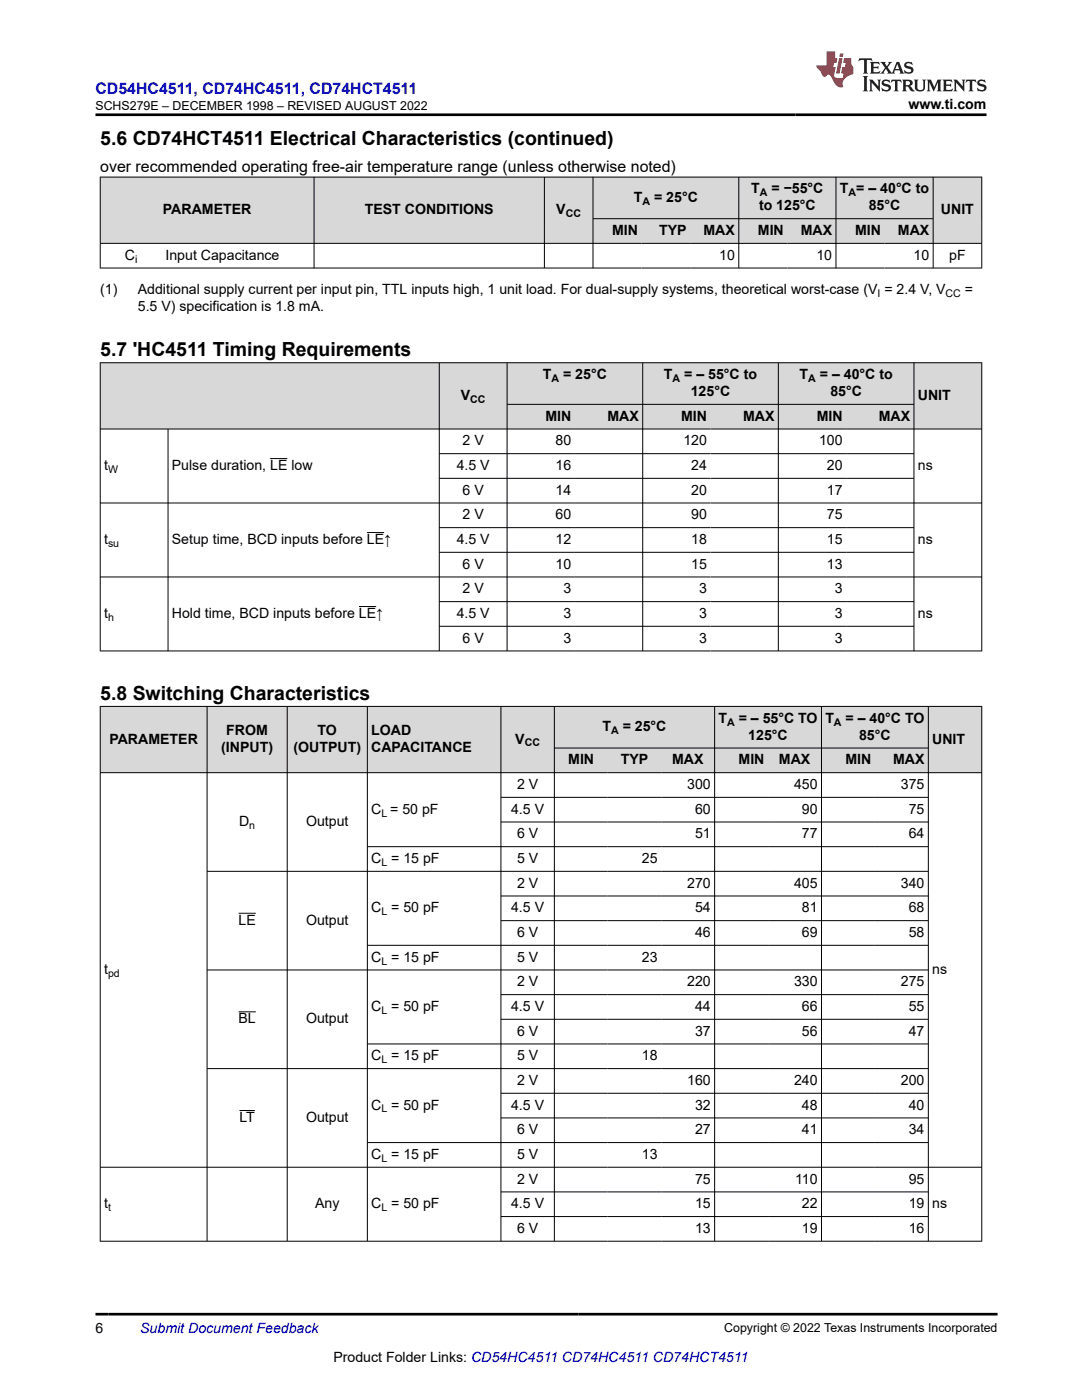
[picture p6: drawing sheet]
<svg xmlns="http://www.w3.org/2000/svg" width="216mm" height="279mm" viewBox="0 0 216 279" stroke-linecap="round" stroke-linejoin="round" font-family="sans-serif">
<g fill="#d8d8d8">
<path d="M20 35.3h175.9v8.3h-175.9z" fill-rule="evenodd"/>
<path d="M20.1 35.4h42.5v13.1h-42.5z" fill-rule="evenodd"/>
<path d="M62.7 35.4h45.9v13.1h-45.9z" fill-rule="evenodd"/>
<path d="M108.7 35.4h9.6v13.1h-9.6z" fill-rule="evenodd"/>
<path d="M118.4 35.4h29v8.2h-29z" fill-rule="evenodd"/>
<path d="M147.5 35.4h19.2v8.2h-19.2z" fill-rule="evenodd"/>
<path d="M166.9 35.4h19.2v8.2h-19.2z" fill-rule="evenodd"/>
<path d="M186.3 35.4h9.5v13.1h-9.5z" fill-rule="evenodd"/>
<path d="M118.4 43.7h9.6v4.8h-9.6z" fill-rule="evenodd"/>
<path d="M128 43.7h9.7v4.8h-9.7z" fill-rule="evenodd"/>
<path d="M137.7 43.7h9.7v4.8h-9.7z" fill-rule="evenodd"/>
<path d="M147.5 43.7h9.6v4.8h-9.6z" fill-rule="evenodd"/>
<path d="M157.1 43.7h9.6v4.8h-9.6z" fill-rule="evenodd"/>
<path d="M166.9 43.7h9.6v4.8h-9.6z" fill-rule="evenodd"/>
<path d="M176.5 43.7h9.6v4.8h-9.6z" fill-rule="evenodd"/>
</g>
<path d="M19.9 35.3h176.1M20 35.3v18.3M62.7 35.3v18.3M108.6 35.3v18.3M118.3 35.3v18.3M147.4 35.3v18.3M166.8 35.3v18.3M186.2 35.3v18.3M195.9 35.3v18.3M19.9 48.6h176.1M19.9 53.5h176.1M118.3 43.6h68" fill="none" stroke="#000" stroke-width=".2"/>
<g fill="#d8d8d8">
<path d="M20 72.4h175.9v8.3h-175.9z" fill-rule="evenodd"/>
<path d="M20.1 72.5h67.5v13.1h-67.5z" fill-rule="evenodd"/>
<path d="M87.7 72.5h13.4v13.1h-13.4z" fill-rule="evenodd"/>
<path d="M101.2 72.5h27v8.1h-27z" fill-rule="evenodd"/>
<path d="M128.3 72.5h26.9v8.1h-26.9z" fill-rule="evenodd"/>
<path d="M155.4 72.5h26.9v8.1h-26.9z" fill-rule="evenodd"/>
<path d="M182.4 72.5h13.4v13.1h-13.4z" fill-rule="evenodd"/>
<path d="M101.2 80.8h13.5v4.8h-13.5z" fill-rule="evenodd"/>
<path d="M114.7 80.8h13.5v4.8h-13.5z" fill-rule="evenodd"/>
<path d="M128.3 80.8h13.5v4.8h-13.5z" fill-rule="evenodd"/>
<path d="M141.8 80.8h13.4v4.8h-13.4z" fill-rule="evenodd"/>
<path d="M155.4 80.8h13.4v4.8h-13.4z" fill-rule="evenodd"/>
<path d="M168.8 80.8h13.5v4.8h-13.5z" fill-rule="evenodd"/>
</g>
<g fill="none" stroke="#000" stroke-width=".2">
<path d="M19.9 72.4h176.1M20 72.3v57.7M87.7 72.3v57.7M101.2 72.3v57.7M128.2 72.3v57.7M155.3 72.3v57.7M182.4 72.3v57.7M195.9 72.3v57.7M19.9 85.6h176.1M33.5 85.6v44.4M53.9 91.5h3.5M87.7 90.5h94.7"/>
<path d="M87.7 95.5h94.7M101.2 80.7h81.2M19.9 100.4h176.1M19.9 115.1h176.1M73.2 106.3h3.5M87.7 105.3h94.7M87.7 110.2h94.7M19.9 129.9h176.1M71.6 121h3.5M87.7 120.1h94.7M87.7 125h94.7"/>
</g>
<g fill="#d8d8d8">
<path d="M20 141h175.9v8.3h-175.9z" fill-rule="evenodd"/>
<path d="M20.1 141h21.2v13.1h-21.2z" fill-rule="evenodd"/>
<path d="M41.4 141h15.9v13.1h-15.9z" fill-rule="evenodd"/>
<path d="M57.4 141h15.8v13.1h-15.8z" fill-rule="evenodd"/>
<path d="M73.4 141h26.5v13.1h-26.5z" fill-rule="evenodd"/>
<path d="M100 141h10.6v13.1h-10.6z" fill-rule="evenodd"/>
<path d="M110.7 141h31.8v8.2h-31.8z" fill-rule="evenodd"/>
<path d="M142.7 141h21.2v8.2h-21.2z" fill-rule="evenodd"/>
<path d="M164 141h21.2v8.2h-21.2z" fill-rule="evenodd"/>
<path d="M185.3 141h10.5v13.1h-10.5z" fill-rule="evenodd"/>
<path d="M110.7 149.3h10.6v4.8h-10.6z" fill-rule="evenodd"/>
<path d="M121.3 149.3h10.6v4.8h-10.6z" fill-rule="evenodd"/>
<path d="M131.9 149.3h10.6v4.8h-10.6z" fill-rule="evenodd"/>
<path d="M142.7 149.3h10.6v4.8h-10.6z" fill-rule="evenodd"/>
<path d="M153.3 149.3h10.6v4.8h-10.6z" fill-rule="evenodd"/>
<path d="M164 149.3h10.6v4.8h-10.6z" fill-rule="evenodd"/>
<path d="M174.6 149.3h10.6v4.8h-10.6z" fill-rule="evenodd"/>
</g>
<g fill="none" stroke="#000" stroke-width=".2">
<path d="M19.9 141h176.1M19.9 154.2h176.1M20 140.9v106.9M41.3 140.9v106.9M57.3 140.9v106.9M73.3 140.9v106.9M100 140.9v106.9M100 159.1h85.3M110.6 140.9v106.9M110.6 149.3h74.7M142.6 140.9v106.9M163.9 140.9v106.9"/>
<path d="M185.2 140.9v106.9M195.9 140.9v106.9M41.3 173.9h144M100 164.1h85.3M100 178.8h85.3M185.3 169h-112M41.3 193.6h144M47.6 182.3h3.4M73.3 188.7h112M100 183.7h85.3M100 198.5h85.3M47.6 201.9h3.4"/>
<path d="M100 203.4h85.3M100 218.2h85.3M185.3 213.3h-144M185.3 208.3h-112M19.9 232.9h176.1M47.8 221.6h3.1M73.3 228h112M100 223.1h85.3M100 237.9h85.3M19.9 247.7h176.1M100 242.8h85.3"/>
</g>
<path d="M171.5 11.6l-.2 .6 .5-.2h.6v.1v2.2l-.2 .4h1l-.2-.4v-2.2v-.1h.5l.5 .2-.1-.6zM173.6 12.4l.2 .3v1.6l-.2 .4h1.9l.1-.6a1.08 1.08 0 0 1-1.3 .2v-.7h.6l.4 .2v-.7l-.4 .2h-.6v-.5l.2-.2a1 1 0 0 1 1 .3l-.1-.5zM175.7 12.4l.9 1.1-1 1.2h.9l-.2-.2 .5-.8 .4 .8-.2 .2h1.6l-.2-.2 .2-.5h.9l.1 .5-.1 .2h.9l-.2-.4-.8-1.9h-.5l-.9 2.1-.9-1.1 .9-1h-.8l.2 .2-.4 .6-.4-.6 .2-.2zM179 12.8l.4 1h-.7zM180.7 12.5a.65 .65 0 0 0-.2 .7 .65 .65 0 0 0 .6 .5l.6 .1 .1 .3a.79 .79 0 0 1-.7 .4 .79 .79 0 0 1-.7-.5l.1 .7 .2-.1a.93 .93 0 0 0 1.1 0 .93 .93 0 0 0 .4-.9 1.46 1.46 0 0 0-1.2-.6l-.1-.3a1.09 1.09 0 0 1 1.2 .2l-.2-.6-.1 .1-.5-.2zM172.2 15.2l.2 .4v2.2l-.2 .4h1l-.2-.4v-2.2l.2-.4zM173.4 15.9l.2 .4v1.5l-.2 .4h.8l-.3-.4 .1-1.3 1.6 1.8v-2l.2-.4h-.7l.1 .2 .1 1.1-1.2-1.3zM176.2 16a.65 .65 0 0 0-.2 .8 .65 .65 0 0 0 .6 .4l.6 .2 .1 .2a.79 .79 0 0 1-.7 .4 .79 .79 0 0 1-.7-.5l.1 .7 .2-.1a.93 .93 0 0 0 1.1 .1 .93 .93 0 0 0 .4-1 1.46 1.46 0 0 0-1.2-.5l-.1-.4a1.09 1.09 0 0 1 1.2 .2l-.1-.6-.2 .1-.5-.1zM177.9 15.9l-.1 .6a.63 .63 0 0 1 .8-.3v1.6l-.3 .4h1l-.2-.4v-1.6a.66 .66 0 0 1 .8 .3l-.1-.6zM180 15.9l.2 .4v1.5l-.2 .4h1l-.2-.2-.1-.7h.5l.1 .2a.79 .79 0 0 0 1.2 .6l-1-.9a.61 .61 0 0 0 .6-.6 .61 .61 0 0 0-.5-.7zM180.8 16.2h.1a.47 .47 0 0 1 .5 .1 .47 .47 0 0 1 .1 .5l-.1 .1-.7 .1zM182.3 15.9l.2 .2a2.27 2.27 0 0 0 .4 2 1.04 1.04 0 0 0 1.7-.7v-1.3l.2-.2h-.8l.2 .4v1.1a.6 .6 0 0 1-.6 .6 .6 .6 0 0 1-.6-.6v-1.1l.3-.4zM184.9 15.9l.2 .4v1.5l-.2 .4h.8l-.3-.4v-1.4l.9 1.9 .9-1.9v1.4l-.3 .4h1l-.2-.4v-1.5l.2-.4h-.8l-.7 1.5-.6-1.5zM188.1 15.9l.2 .4v1.5l-.2 .4h1.9l.1-.6a1.09 1.09 0 0 1-1.3 .2v-.7h.6l.4 .2v-.6l-.4 .2h-.6v-.6l.2-.1a1.01 1.01 0 0 1 1 .3l-.1-.6zM190.2 15.9l.3 .4v1.5l-.3 .4h.8l-.2-.4v-1.3l1.6 1.8v-2l.2-.4h-.7l.2 .2v1.1l-1.2-1.3zM192.8 15.9l-.1 .6a.63 .63 0 0 1 .8-.3v1.6l-.3 .4h1l-.2-.4v-1.6a.66 .66 0 0 1 .8 .3l-.1-.6zM195.2 16a.65 .65 0 0 0-.2 .8 .65 .65 0 0 0 .6 .4l.6 .2 .2 .2a.79 .79 0 0 1-.7 .4 .79 .79 0 0 1-.7-.5l.1 .7 .2-.1a.93 .93 0 0 0 1 .1 .93 .93 0 0 0 .5-1 1.46 1.46 0 0 0-1.3-.5v-.4a1.09 1.09 0 0 1 1.2 .2l-.2-.6-.2 .1-.5-.1z" fill="#231f20"/>
<path d="M164.9 10.3v2.7h-2l.1 .4 .8 1a.95 .95 0 0 0 1 .9 .59 .59 0 0 1 .5-.4 .59 .59 0 0 1 .5 .3l.4 .8a1.59 1.59 0 0 0 2.1 1.4 1.61 1.61 0 0 1 1-2.3l1-.3-.1-1.5a1.59 1.59 0 0 1-.3-1.7h-1.5l-.2 .9h.6l-.2 .9h-.5l-.2 .9v.3l.4 .1-.1 .9h-.7a.73 .73 0 0 1-1-.7l.3-1.5h-.5l.1-.9h.5l.2-.9h-.5v-1.3zM167.4 11.6l-.6 3.1h.7l.6-3.1zM167.6 10.7l-.1 .6h.7l.1-.6z" fill="#ed1c24"/>
<path d="M19 22.9h177.8M19 262.3h180" fill="none" stroke="#000" stroke-width=".53"/>
<g font-size="3.9">
<text x="20" y="28.8">5.6 CD74HCT4511 Electrical Characteristics (continued)</text>
<text x="20" y="71.1">5.7 'HC4511 Timing Requirements</text>
<text x="20" y="139.7">5.8 Switching Characteristics</text>
</g>
<text font-size="3.2" fill="#00f" x="19" y="18.7">CD54HC4511, CD74HC4511, CD74HCT4511</text>
<text font-size="3.2" x="20" y="34.3">over recommended operating free-air temperature range (unless otherwise noted)</text>
<g font-size="2.8">
<text x="181.3" y="21.8">www.ti.com</text>
<text x="126.5" y="40.3">T</text>
<text x="130.5" y="40.3">= 25°C</text>
<text x="149.9" y="38.6">T</text>
<text x="151.5" y="42">to 125°C</text>
<text x="153.9" y="38.6">= −55°C</text>
<text x="167.6" y="38.6">T = – 40°C to</text>
<text x="173.4" y="42">85°C</text>
<text x="32.5" y="42.8">PARAMETER</text>
<text x="72.8" y="42.8">TEST CONDITIONS</text>
<text x="111" y="42.8">V</text>
<text x="122.1" y="46.9">MIN</text>
<text x="131.5" y="46.9">TYP</text>
<text x="140.4" y="46.9">MAX</text>
<text x="151.2" y="46.9">MIN</text>
<text x="159.8" y="46.9">MAX</text>
<text x="170.6" y="46.9">MIN</text>
<text x="179.2" y="46.9">MAX</text>
<text x="187.8" y="42.8">UNIT</text>
<text x="24.9" y="51.8">C</text>
<text x="33" y="51.8">Input Capacitance</text>
<text x="143.5" y="51.8">10</text>
<text x="162.9" y="51.8">10</text>
<text x="182.3" y="51.8">10</text>
<text x="189.4" y="51.8">pF</text>
<text x="20" y="58.6">(1)</text>
<text x="27.5" y="58.6">Additional supply current per input pin, TTL inputs high, 1 unit load. For dual-supply systems, theoretical worst-case (V = 2.4 V, V</text>
<text x="192.5" y="58.6">=</text>
<text x="27.5" y="62">5.5 V) specification is 1.8 mA.</text>
<text x="108.3" y="75.7">T</text>
<text x="112.4" y="75.7">= 25°C</text>
<text x="132.5" y="75.7">T</text>
<text x="136.5" y="75.7">= – 55°C to</text>
<text x="159.5" y="75.7">T</text>
<text x="163.6" y="75.7">= – 40°C to</text>
<text x="91.9" y="79.8">V</text>
<text x="108.8" y="84">MIN</text>
<text x="121.2" y="84">MAX</text>
<text x="135.9" y="84">MIN</text>
<text x="137.8" y="79.1">125°C</text>
<text x="148.3" y="84">MAX</text>
<text x="163" y="84">MIN</text>
<text x="165.7" y="79.1">85°C</text>
<text x="175.3" y="84">MAX</text>
<text x="183.1" y="79.8">UNIT</text>
<text x="92.3" y="88.9">2 V</text>
<text x="110.9" y="88.9">80</text>
<text x="136.4" y="88.9">120</text>
<text x="163.4" y="88.9">100</text>
<text x="20.8" y="93.8">t</text>
<text x="34.3" y="93.8">Pulse duration, LE low</text>
<text x="91.1" y="93.8">4.5 V</text>
<text x="110.9" y="93.8">16</text>
<text x="137.9" y="93.8">24</text>
<text x="165" y="93.8">20</text>
<text x="183.1" y="93.8">ns</text>
<text x="92.3" y="98.7">6 V</text>
<text x="110.9" y="98.7">14</text>
<text x="137.9" y="98.7">20</text>
<text x="165" y="98.7">17</text>
<text x="92.3" y="103.7">2 V</text>
<text x="110.9" y="103.7">60</text>
<text x="137.9" y="103.7">90</text>
<text x="165" y="103.7">75</text>
<text x="20.8" y="108.6">t</text>
<text x="34.3" y="108.6">Setup time, BCD inputs before LE↑</text>
<text x="91.1" y="108.6">4.5 V</text>
<text x="92.3" y="113.5">6 V</text>
<text x="110.9" y="108.6">12</text>
<text x="110.9" y="113.5">10</text>
<text x="137.9" y="108.6">18</text>
<text x="137.9" y="113.5">15</text>
<text x="165" y="108.6">15</text>
<text x="165" y="113.5">13</text>
<text x="183.1" y="108.6">ns</text>
<text x="92.3" y="118.4">2 V</text>
<text x="112.4" y="118.4">3</text>
<text x="139.5" y="118.4">3</text>
<text x="166.6" y="118.4">3</text>
<text x="20.8" y="123.3">t</text>
<text x="34.3" y="123.3">Hold time, BCD inputs before LE↑</text>
<text x="91.1" y="123.3">4.5 V</text>
<text x="112.4" y="123.3">3</text>
<text x="139.5" y="123.3">3</text>
<text x="166.6" y="123.3">3</text>
<text x="183.1" y="123.3">ns</text>
<text x="92.3" y="128.3">6 V</text>
<text x="112.4" y="128.3">3</text>
<text x="139.5" y="128.3">3</text>
<text x="166.6" y="128.3">3</text>
<text x="21.8" y="148.4">PARAMETER</text>
<text x="45.2" y="146.7">FROM</text>
<text x="63.4" y="146.7">TO</text>
<text x="74.1" y="146.7">LOAD</text>
<text x="102.8" y="148.4">V</text>
<text x="120.2" y="145.9">T</text>
<text x="124.3" y="145.9">= 25°C</text>
<text x="143.4" y="144.3">T</text>
<text x="147.4" y="144.3">= – 55°C TO</text>
<text x="149.3" y="147.6">125°C</text>
<text x="164.7" y="144.3">T</text>
<text x="168.7" y="144.3">= – 40°C TO</text>
<text x="171.4" y="147.6">85°C</text>
<text x="186" y="148.4">UNIT</text>
<text x="44.1" y="150.1">(INPUT)</text>
<text x="58.6" y="150.1">(OUTPUT)</text>
<text x="74.1" y="150.1">CAPACITANCE</text>
<text x="113.4" y="152.6">MIN</text>
<text x="123.9" y="152.6">TYP</text>
<text x="134.1" y="152.6">MAX</text>
<text x="147.4" y="152.6">MIN</text>
<text x="155.4" y="152.6">MAX</text>
<text x="168.7" y="152.6">MIN</text>
<text x="178.2" y="152.6">MAX</text>
<text x="103.2" y="157.5">2 V</text>
<text x="137.1" y="157.5">300</text>
<text x="158.4" y="157.5">450</text>
<text x="179.8" y="157.5">375</text>
<text x="47.7" y="164.9">D</text>
<text x="61.1" y="164.9">Output</text>
<text x="74.1" y="162.4">C = 50 pF</text>
<text x="102" y="162.4">4.5 V</text>
<text x="103.2" y="167.3">6 V</text>
<text x="138.7" y="162.4">60</text>
<text x="138.7" y="167.3">51</text>
<text x="160" y="162.4">90</text>
<text x="160" y="167.3">77</text>
<text x="181.3" y="162.4">75</text>
<text x="181.3" y="167.3">64</text>
<text x="74.1" y="172.2">C = 15 pF</text>
<text x="103.2" y="172.2">5 V</text>
<text x="128.1" y="172.2">25</text>
<text x="103.2" y="177.2">2 V</text>
<text x="137.1" y="177.2">270</text>
<text x="158.4" y="177.2">405</text>
<text x="179.8" y="177.2">340</text>
<text x="47.6" y="184.5">LE</text>
<text x="61.1" y="184.5">Output</text>
<text x="74.1" y="182.1">C = 50 pF</text>
<text x="102" y="182.1">4.5 V</text>
<text x="138.7" y="182.1">54</text>
<text x="160" y="182.1">81</text>
<text x="181.3" y="182.1">68</text>
<text x="74.1" y="191.9">C = 15 pF</text>
<text x="103.2" y="187">6 V</text>
<text x="103.2" y="191.9">5 V</text>
<text x="128.1" y="191.9">23</text>
<text x="138.7" y="187">46</text>
<text x="160" y="187">69</text>
<text x="181.3" y="187">58</text>
<text x="20.8" y="194.4">t</text>
<text x="103.2" y="196.9">2 V</text>
<text x="137.1" y="196.9">220</text>
<text x="158.4" y="196.9">330</text>
<text x="179.8" y="196.9">275</text>
<text x="186" y="194.4">ns</text>
<text x="74.1" y="201.8">C = 50 pF</text>
<text x="102" y="201.8">4.5 V</text>
<text x="138.7" y="201.8">44</text>
<text x="160" y="201.8">66</text>
<text x="181.3" y="201.8">55</text>
<text x="47.6" y="204.2">BL</text>
<text x="61.1" y="204.2">Output</text>
<text x="103.2" y="206.7">6 V</text>
<text x="138.7" y="206.7">37</text>
<text x="160" y="206.7">56</text>
<text x="181.3" y="206.7">47</text>
<text x="74.1" y="211.6">C = 15 pF</text>
<text x="103.2" y="211.6">5 V</text>
<text x="128.1" y="211.6">18</text>
<text x="74.1" y="221.5">C = 50 pF</text>
<text x="102" y="221.5">4.5 V</text>
<text x="103.2" y="216.5">2 V</text>
<text x="137.1" y="216.5">160</text>
<text x="138.7" y="221.5">32</text>
<text x="158.4" y="216.5">240</text>
<text x="160" y="221.5">48</text>
<text x="179.8" y="216.5">200</text>
<text x="181.3" y="221.5">40</text>
<text x="47.8" y="223.9">LT</text>
<text x="61.1" y="223.9">Output</text>
<text x="103.2" y="226.4">6 V</text>
<text x="138.7" y="226.4">27</text>
<text x="160" y="226.4">41</text>
<text x="181.3" y="226.4">34</text>
<text x="74.1" y="231.3">C = 15 pF</text>
<text x="103.2" y="231.3">5 V</text>
<text x="128.1" y="231.3">13</text>
<text x="103.2" y="236.2">2 V</text>
<text x="138.7" y="236.2">75</text>
<text x="158.7" y="236.2">110</text>
<text x="181.3" y="236.2">95</text>
<text x="20.8" y="241.1">t</text>
<text x="62.9" y="241.1">Any</text>
<text x="74.1" y="241.1">C = 50 pF</text>
<text x="102" y="241.1">4.5 V</text>
<text x="138.7" y="241.1">15</text>
<text x="160" y="241.1">22</text>
<text x="181.3" y="241.1">19</text>
<text x="186" y="241.1">ns</text>
<text x="103.2" y="246.1">6 V</text>
<text x="138.7" y="246.1">13</text>
<text x="160" y="246.1">19</text>
<text x="181.3" y="246.1">16</text>
<text x="19" y="266.1">6</text>
<text x="66.5" y="271.7">Product Folder Links: CD54HC4511 CD74HC4511 CD74HCT4511</text>
</g>
<text font-size="2.8" fill="#00f" x="28" y="266.1">Submit Document Feedback</text>
<g font-size="2.5">
<text x="19" y="21.9">SCHS279E – DECEMBER 1998 – REVISED AUGUST 2022</text>
<text x="144.5" y="265.8">Copyright © 2022 Texas Instruments Incorporated</text>
</g>
<g font-size="2.1">
<text x="128.2" y="40.9">A</text>
<text x="151.6" y="39.2">A</text>
<text x="169.3" y="39.2">A</text>
<text x="112.9" y="43.3">CC</text>
<text x="27" y="52.4">i</text>
<text x="175.1" y="59.2">I</text>
<text x="188.7" y="59.2">CC</text>
<text x="110.1" y="76.2">A</text>
<text x="134.2" y="76.2">A</text>
<text x="161.3" y="76.2">A</text>
<text x="93.8" y="80.4">CC</text>
<text x="21.6" y="94.4">W</text>
<text x="21.6" y="109.1">su</text>
<text x="21.6" y="123.9">h</text>
<text x="104.7" y="149">CC</text>
<text x="121.9" y="146.5">A</text>
<text x="145.1" y="144.8">A</text>
<text x="166.4" y="144.8">A</text>
<text x="49.7" y="165.4">n</text>
<text x="76.1" y="163">L</text>
<text x="76.1" y="172.8">L</text>
<text x="76.1" y="182.7">L</text>
<text x="21.6" y="195">pd</text>
<text x="76.1" y="192.5">L</text>
<text x="76.1" y="202.3">L</text>
<text x="76.1" y="212.2">L</text>
<text x="76.1" y="222">L</text>
<text x="76.1" y="231.9">L</text>
<text x="21.6" y="241.7">t</text>
<text x="76.1" y="241.7">L</text>
</g>
</svg>
